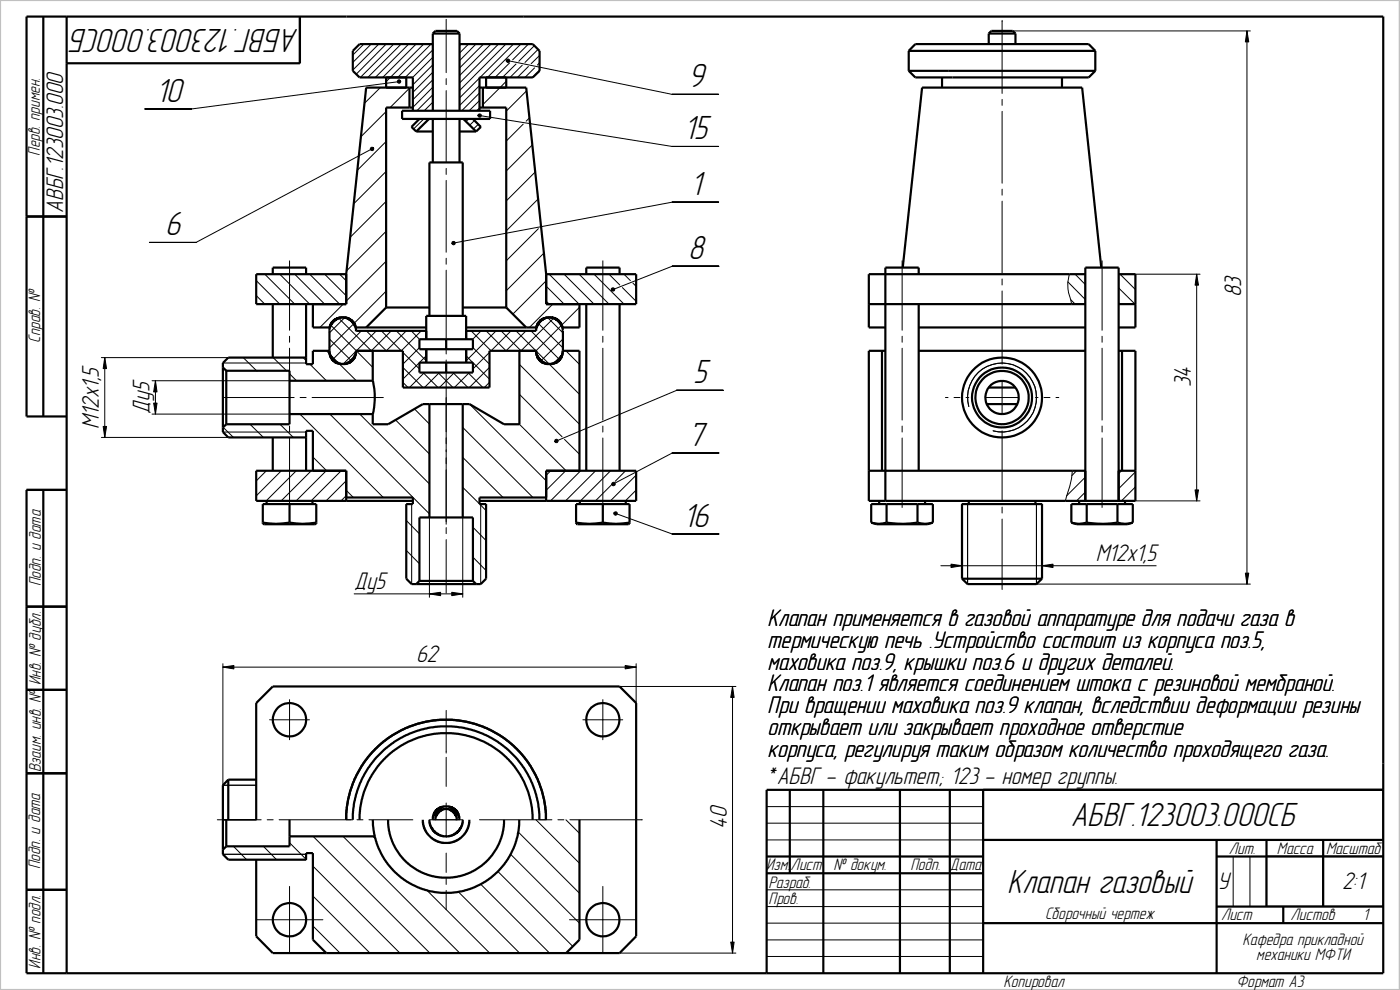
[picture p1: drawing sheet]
<svg xmlns="http://www.w3.org/2000/svg" width="297mm" height="210mm" viewBox="0 0 297 210" stroke-linecap="round" stroke-linejoin="round" font-family="sans-serif">
<g fill="none" stroke="#000" stroke-width=".21">
<path d="M77.2 9.4l-2.4 2.3M78.7 9.4l-3.9 3.9M80.3 9.4l-5.5 5.5M80.7 18.6l-3.4 3.3M81.9 9.4l-6.3 6.3M83.5 9.4l-7 7M84.7 17.3l-44.1 5.8h-9.8M85.1 9.4l-7.1 7M86.7 9.4l-7.1 7M86.9 18.7l-4.1 4.1M88.3 9.4l-7.1 7M89.9 9.4l-8 7.9"/>
<path d="M91.4 9.4l-7 7M91.8 13.8l-4.2 4.2M91.8 16.9l-4.2 4.3M91.8 18.5l-4.2 4.3M91.8 15.3l-4.2 4.3M91.8 12.1l-4.3 4.3M91.8 10.6l-5.8 5.8M91.8 9.4v14.1M94.7 4.1v11.3M94.7 16.7v1.2M94.7 19.2v15.3M97.5 9.4v14.1"/>
<path d="M97.8 9.4l-.3 .3M99.4 9.4l-1.9 1.9M101 9.4l-3.5 3.5M101.7 16.6l-4.2 4.2M101.7 19.7l-3.7 3.8M101.7 18.2l-4.2 4.2M102.6 9.4l-5.1 5M104.1 9.4l-6.6 6.6M105.7 9.4l-8.2 8.2M107.3 9.4l-9.8 9.8M107.4 17.2l-5 5M107.8 12.9l34.8 7.1h9.8"/>
<path d="M108.1 13.3l-3.1 3.1M108.9 9.4l-7 7M109.5 13.6l-2.9 2.8M110.5 9.4l-7.1 7M110.8 13.8l-2.6 2.6M111.7 19.3l-4.3 4.3M112.1 9.4l-3.3 3.3M112.1 14.1l-2.3 2.3M113.4 9.7l-3.3 3.3M113.4 14.4l-2 2M114.1 10.5l-2.7 2.8M114.5 14.9l-1.6 1.5"/>
<path d="M114.5 13.3l-.5 .5M114.5 11.8l-1.8 1.7M212.6 4.3v15.5M214.9 6.6h50.4M264.5 6.6v117.3M78.9 31.6l-37.3 19.8h-9.9M81.9 36.4l-6.8 6.8M81.9 30l-6.1 6.1M81.9 23.7l-5.3 5.3M89.9 25.2l-2.1 2.1M91.8 20.1l-3.4 3.4M91.8 23.3l-.2 .2"/>
<path d="M91.8 21.7l-1.8 1.8M94.7 35.7v1.3M94.7 38.3v15.2M99.4 25.2l-.6 .6M100.7 25.6l-1 .9M101.5 26.4l-1 .9M101.7 22.9l-.6 .6M101.7 21.3l-2.2 2.2M101.8 24.5l40.8 6.6h9.8M111 26.3l-3.6 3.6M112.3 25l-.7 .7M112.9 30.7l-5.5 5.6"/>
<path d="M113.5 36.5l-6.1 6.1M212.6 21.1v1.3M212.6 23.6v15.3M54.4 59.5l5 5M56.2 58.2l6.3 6.3M59.4 58.2l6.3 6.3M61.4 55.3v14.8M62.5 58.2l6.4 6.3M65.7 58.2l6.4 6.3M68.9 58.2l4.5 4.5M72.1 58.2l1.3 1.4M81.9 55.4l-8.5 8.5"/>
<path d="M81.9 49.1l-8.4 8.3M81.9 42.7l-7.6 7.6M94.7 54.8v1.2M94.7 57.3v15.3M114.2 42.2l-6.8 6.8M114.2 48.5l-6.8 6.8M115.4 53.7l-8 8M115.9 59.6l-7.1 7M116.5 58.2l6.4 6.3M119.7 58.2l6.3 6.3M122.9 58.2l6.3 6.3M126 58.2l6.4 6.3"/>
<path d="M127.9 55.3v14.8M129.2 58.2l2.3 2.3M132.4 58.2l1.3 1.3M152.4 42.9h-9.8l-46.4 8.7M152.5 56.5h-9.9l-12.6 4.9M191.4 55.3v14.8M212.6 40.1v1.3M212.6 42.7v15.2M212.6 59.2v1.3M226.6 59.8l3.7 3.7M226.9 58.2a8.3 8.3 0 0 0 .3 5.6l.1 .7M228.1 58.2l2.2 2.2"/>
<path d="M230.3 58.2v6.3M233.8 55.3v14.8M237.3 58.2v6.3M237.6 58.2l3.3 3.2M240.8 58.2l.1 .1M240.9 58.2h13.7M253.9 58.2v48.1M21.5 75.9h26.9M22.2 75.9v16.9M47.3 77.9l.8 .8M51.6 75.9l2.8 2.8M54.4 62.7l1.8 1.8"/>
<path d="M58 75.9l2.8 2.8M61.4 79.3l1.5 1.5M61.4 71.3v1.3M61.4 73.9v15.2M64.3 75.9l.6 .6M64.9 75.9v1.1h-17.6M65.7 77.3l3.6 3.5M66.5 64.5l-.1 .1M69.3 74.4l6.3 6.4M69.9 71.9l4.7 4.7M70.2 69l5.4 5.4M71.8 67.5l7 6.9 4.2-4.2"/>
<path d="M72.8 64.5l-4.9 5M73.1 67.4l-3.2 3.2M75.6 74.5l-2.8 2.8M75.6 74.4l3.5 3.5M76.7 70.2l-6.1 6.1M77.7 70.2l4.3 4.2 4.2-4.2M79.8 70.2l-4.2 4.2M80.9 70.2l4.2 4.2 4.3-4.2M81.9 61.8l-12 12M84.1 70.2l6.3 6.3M85.5 74.8l3.5 3.5M85.5 77.9l4.2 4.3"/>
<path d="M87.2 70.2l1.8 1.8M89 73.7l-3.5 3.6M89.7 79l3.2 3.2M90 79l-3.1 3.2M90.4 75.5l-4.9 4.9M92.9 79l3.2 3.2M93.2 79l-3.2 3.2M94.7 73.8v1.3M94.7 76.4v34.8M96.1 79l3.2 3.2M96.4 79l-3.2 3.2M98.9 75.5l1.4 1.4"/>
<path d="M99.3 79l3.1 3.2M99.6 79l-3.2 3.2M99.9 70.2l4.3 4.2 4.2-4.2M100.3 73.7l3.5 3.6M100.3 76.9l3.5 3.5M102.1 70.2l-1.8 1.8M103.1 70.2l4.3 4.2 4.2-4.2M103.8 74.8l-3.5 3.5M103.8 77.9l-4.2 4.3M105.2 70.2l-6.3 6.3M109.5 70.2l13.4 13.5M110.2 77.3l12.7 12.7"/>
<path d="M112.6 70.2l6.1 6.1M114.2 68.6l5.2 5.2M115.9 63.9l.6 .6M115.9 60.7l3.8 3.8M116.2 67.4l3.2 3.2M117.3 64.5l-5 5M117.5 67.5l-7 6.9-4.2-4.2M119.3 75.2l-2 2M119.4 71.9l-4.7 4.7M120.1 74.4l2.8 2.9M122.9 65.2l-9.2 9.2M127.9 71.3v1.3"/>
<path d="M127.9 73.9v15.2M132 61l3 2.9M134.3 60.1l.7 .6M191.4 71.3v1.3M191.4 73.9v15.2M212.6 61.7v15.6M227.2 63.6l.9 .9M233.8 71.3v1.3M233.8 73.9v15.2M237.3 61.1l3.5 3.4M237.3 64.3l.3 .2M21.5 92.8h26.9"/>
<path d="M32.3 80.8h29.1M32.3 87.8h29.1M33 80.8v7M47.3 84.3h15.1M47.3 91.7h17.6v1.1M47.3 90.6l2.2 2.2M53 90l2.9 2.8M56.5 99.9l-2.1 2.1M59.4 90l2.8 2.8M59.7 99.9l-5.3 5.3M61.4 90.4v1.3M61.4 92.9v14.8"/>
<path d="M62.9 99.9l-6.4 6.4M63.6 87.8l17.7 17.7M63.7 84.3h1.2M66 99.9l-6.4 6.4M66.2 84.3h15.1M66.4 96.9l2.9 3M69.2 99.9l-6.4 6.4M70 87.8l21.1 21.2M72.4 99.9l-6.4 6.4M76.3 87.8l14.8 14.9M83.9 89.1l7.2 7.2M85.5 81.1l1.1 1.1"/>
<path d="M87.9 86.7l3.2 3.3M98.2 90.7l14.9 14.8M98.2 97l8.5 8.5M99.7 85.8l16.2 16.2M103.8 81.1l-1.1 1.1M110.2 83.7l9.1 9M110.2 90l9.9 9.9M116.8 99.9l-.9 .9M119.8 93.2l3.1 3.2M120 99.9l-4.1 4.1M123.2 99.9l-6.4 6.4M126.4 99.9l-6.4 6.4"/>
<path d="M127.9 90.4v1.3M127.9 92.9v14.8M129.5 99.9l-6.4 6.4M132.7 99.9l-2.2 2.2M152.5 96.1h-9.9l-12.5 6.6M153.4 82.8h-9.8l-25.6 10.8M191.4 90.4v1.3M191.4 92.9v14.8M200.6 84.3h.5M202.4 84.3h1.3M204.9 84.3h.6M205.5 86.2a7.3 7.3 0 0 1 6.5-9.2 7.3 7.3 0 0 1 7.9 8 7.3 7.3 0 0 1-9.2 6.4"/>
<path d="M209 84.3h7.1M212.6 80.8v7M212.6 91.4v14.9M219.7 84.3h.5M221.5 84.3h1.3M224 84.3h.6M227.5 99.9a25.8 25.8 0 0 1-1.5 6.4M228.4 99.9l-1 1M233.8 90.4v1.3M233.8 92.9v14.8M237.9 99.9l-.6 .6M73.4 104l1.6 1.5"/>
<path d="M73.4 102l-4.2 4.3M73.4 105.2l-1.1 1.1M86.2 116.8l2.8 2.8M86.2 110.4l2.8 2.8M86.2 106.9h1.1v17M91.1 109.8v16.9M94.7 111.9v1.3M94.7 114.5v11.3M98.2 103.4l3.5 3.5M98.2 109.7l.1 .1M98.2 109.8v16.9M100.3 111.8l2.8 2.9"/>
<path d="M100.3 118.2l2.8 2.8M101.8 106.9l1.3 1.4M103.1 106.9h-1.1v17M130 102.5l-3.7 3.8M130.6 108.9l12 4.4h9.9M135 100.8l-5.5 5.5M135 104l-2.3 2.3M205.3 106.9v17M212.6 107.6v1.2M212.6 110.1v15M219.9 106.9v17M221.1 106.9h-17"/>
<path d="M230.3 104.4l-1.9 1.9M230.3 101.2l-4 4M240.9 103.3l-3 3M240.9 100.1l-3.6 3.6M240.9 106.3h13.7M75.1 126h23.1M199.6 120h45.7M219.9 123.9h45.4M47.3 140.8v25.8h7.1M47.3 141.5h87.7M57.2 152.7h8.5M61.4 148.4v8.5"/>
<path d="M94.7 150.7v9.1M123.7 152.7h8.4M127.9 148.4v8.5M131.4 145.6h24.7M135 140.8v8.3M155.4 145.6v56.6M46.1 173.9h9.3M49.5 179.5l2.8 2.9M55.9 179.5l2.8 2.9M56.7 173.9h1.3M59.2 173.9h15.6M61.4 178.8l3.5 3.5"/>
<path d="M66.4 177.4l24.8 24.8M72.8 177.4l24.7 24.8M75.7 173.9h1.3M78.3 173.9h9.3M79.1 177.4l.5 .5M91.1 173.9h7.1M94.7 160.7v6.1M94.7 170.3v7.1M101.7 173.9h15.4M110 176.5l12.9 13M113.7 173.9l9.2 9.2M118.4 173.9h1.2"/>
<path d="M120.1 173.9l2.8 2.9M120.9 173.9h15.4M162.6 171.1h46M162.6 174.6h46M162.6 178.2h130.8v-10.6h-84.9v10.6M208.6 178.2v17.6M258.1 178.2v17.6h-95.5M47.3 181.2h17.6v1.2M54.4 195.1h14.1M61.4 188v14.2M66.4 183.7l18.4 18.5M66.4 190.1l12.1 12.1"/>
<path d="M66.4 196.4l5.7 5.8M90.6 188.9l13.3 13.3M94.7 181v4.1M94.7 186.4v1.2M94.7 188.9v4.1M97.3 189.2l12.9 13M102 187.6l14.6 14.6M105.7 184.9l15.8 15.9M108.4 181.3l14.5 14.5M120.8 195.1h14.2M127.9 188v14.2M162.6 188.8h46"/>
<path d="M162.6 192.3h46M162.6 199.4h46M261.6 181.7v10.6M265.2 181.7v10.6M268.6 181.6h24.8v10.6h-24.8zM280.7 181.6v10.6M131.4 202.2h24.7M162.6 202.9h46"/>
</g>
<path d="M0 0h297v210h-297z" fill="none" stroke="#c0c0c0" stroke-width=".47"/>
<g fill="none" stroke="#000" stroke-width=".47">
<path d="M9.2 3.5v84.8M14.1 3.5v203M63.6 3.5v9.9h-49.5M81.9 16.4v2.2M86.2 16.4v2.2M86.9 18.6h.7M86.9 18.6h-9.2l-4.3 39.6M86.9 18.6v4.2M91.8 7.1l.6-.5h4.5l.6 .5M91.8 7.1v16.4M91.8 9.4h-15.5l-1.5 1.4v4.2l1.5 1.4h11.3v7.1M91.8 7.1h5.7"/>
<path d="M97.5 7.1v16.4M97.5 9.4h15.5l1.5 1.4v4.2l-1.5 1.4h-11.3v7.1M101.7 18.6h.7M102.4 18.6h9.2l4.3 39.6M102.4 18.6v4.2M103.1 16.4v2.2M107.4 16.4v2.2M192.8 15h39.6M192.8 10.8h39.6M192.8 15l1.4 1.4h36.8l1.4-1.4M192.8 10.8l1.4-1.4h36.8l1.4 1.4M192.8 10.8v4.2"/>
<path d="M199.9 16.4v2.2M209.8 7.1l.5-.5h4.5l.6 .5M209.8 7.1v2.3M209.8 7.1h5.6M215.4 7.1v2.3M225.3 16.4v2.2M232.4 10.8v4.2M85.3 23.5h18.7v1.7h-18.7zM86.9 22.8h.7M86.9 22.8h-5v42.4M88.3 27.9h3.5M89 25.2l-1.7 1.7 1 1"/>
<path d="M91 25.2l-2.7 2.7M91.8 25.2v9.3M97.5 25.2v9.3M97.5 27.9h3.5M98.3 25.2l2.7 2.7M100.3 25.2l1.7 1.7-1 1M101.7 22.8h.7M102.4 22.8h5v42.4M5.6 45.9h8.5M54.4 58.2h19v6.3h-19zM57.9 58.2v-1.4h7v1.4M115.9 58.2h19.1v6.3h-19.1z"/>
<path d="M124.4 58.2v-1.4h7v1.4M191.5 56.8l4.1-38.2h34l4 38.2M194.9 58.2v-1.4h-7.1v49.5M230.3 58.2h-46v11.3h3.5M237.3 58.2h3.6v11.3h-3.6M47.3 78l.7 .7M47.3 78v12.7M48 78.7v11.3M48 78.7h13.4v2.1M57.9 64.5v11.4M64.9 64.5v12.8h1.5v-2.9h3.5M64.9 75.9h-16.5l-1.1 1.1v1"/>
<path d="M66.4 64.5v5h3.6l.3-.8 .6-.8 .6-.3 1-.3 1.1 .1 .9 .5 .6 .8 .3 .8M69.9 74.4l.1 1 .5 .8 .7 .6 1 .4 1.3-.1 1-.5 .8-1 .2-1.2M75.5 69.5h2.2M77.7 69.5h12.7M79.1 74.4v6.4M81.9 65.2l-4.2 4.3M81.9 65.2h9.2M89 72h11.3v2.1h-11.3zM89 76.9h11.3v2.1h-11.3zM90.4 70.2h-14.8l-.3-1.2-.8-1-1-.6h-1.3l-1.3 .6-.6 .7-.3 .6-.1 5.1M90.4 72v-5h8.5v5M90.4 74.1v2.8"/>
<path d="M91.1 67v-32.5h7.1v32.5M94.7 72v2.1M94.7 76.9v2.1M98.2 65.2h9.2M98.9 69.5h12.7M98.9 70.2h14.8l.1-.9 .3-.6 .6-.7 .9-.5 .5-.1h1.3l.7 .3 .6 .6 .7 1.4v4.7h3.5v25.5M98.9 74.1v2.8M107.4 65.2l4.2 4.3M110.2 74.4v15.6h-3.3l-7.3-4.3h-1.4M119.3 69.4l-.3-.7-.7-.8-.9-.5-1-.1-1 .3-.6 .3-.7 .8-.3 .8h-2.2M119.4 74.4l-.1 1-.6 .8-.6 .6-1 .4-1.4-.1-1-.5-.7-1-.3-1.2h-9.9v7.8h-18.3v-7.8h-9.9M122.9 64.5v5h-3.6"/>
<path d="M124.4 64.5v35.4M131.4 64.5v35.4M184.3 64.5h46M187.1 74.4v25.5M187.8 74.4h-3.5v31.9h44.6M194.9 69.5h35.4M194.9 74.4h35.4M194.9 64.5v35.4M237.3 74.4h3.6v31.9h-2.2M237.3 64.5h3.6M238 74.4v25.5M14.1 88.3h-8.5v-84.8h287.9v203h-287.9v-102.6h8.5"/>
<path d="M47.3 90.7v1l1.1 1.1h16.5M48 90l-.7 .7M54.4 99.9h19v6.4h-19zM57.9 92.8v7.1M61.4 80.8v7M61.4 87.8h17.7M61.4 80.8h17.7M61.4 87.8v2.2h-13.4M64.9 99.9v-8.5h1.5v8.5M79.1 80.8a15 15 0 0 1 0 7M91.1 85.7h7.1M91.1 85.7v24.1"/>
<path d="M91.1 85.7h-1.4l-7.4 4.3h-3.2v-2.2M98.2 85.7v24.1M115.9 99.9h19.1v6.4h-19.1zM184.3 99.9h46M209.3 85.7h6.5M209.8 82.2h5.6M237.3 99.9h3.6M9.2 103.9v102.6M55.8 110.9a16 16 0 0 0 5.6 0M55.8 110.9v.2l.2 .1h9.3a2.67 2.67 0 0 0 1.8-.2v-.1M55.8 110.9v-4h11.3v4M56.6 106.3v.6"/>
<path d="M61.4 110.9a16 16 0 0 0 5.7 0M61.4 106.9v4M66.3 106.3v.6M73.4 105.5h14.2v1.4h-1.4v15.9l1.1 1.1h1M73.4 106.3h14.2M91.1 109.8h7.1M91.1 109.8h-2.1v13.4M98.2 109.8h2.1v13.4M101.7 106.3h14.2M115.9 105.5h-14.2v1.4h1.4v15.9l-1.1 1.1h-1M122.2 110.9v.2l.3 .1h9.2a2.67 2.67 0 0 0 1.9-.2v-.1M122.2 110.9a16 16 0 0 0 5.7 0"/>
<path d="M122.2 110.9v-4h11.4v4M123 106.3v.6M127.9 110.9a16 16 0 0 0 5.7 0M127.9 106.9v4M132.8 106.3v.6M184.8 110.9a5.4 5.4 0 0 0 3.3 0M184.8 110.9l1.2 .3h10.8l1.1-.3M184.8 110.9v-4h13.1v4M186.5 106.3v.6M188.1 110.9l.7 .1a20 20 0 0 0 5.8-.1M188.1 106.9v4M194.6 110.9a5.4 5.4 0 0 0 3.3 0"/>
<path d="M194.6 106.9v4M196.3 106.3v.6M205.5 106.3v.6M219.7 106.3v.6M227.3 110.9l1.1 .3h10.8l1.1-.3M227.3 110.9a5.4 5.4 0 0 0 3.2 0M227.3 110.9v-4h13v4M228.9 106.3v.6M228.9 106.3h9.8M230.3 106.3v-49.5h7v49.5M230.5 110.9l.8 .1a20 20 0 0 0 5.8-.1M230.5 106.9v4"/>
<path d="M237.1 110.9a5.4 5.4 0 0 0 3.2 0M237.1 106.9v4M238.7 106.3v.6M5.6 128.7h8.5M88.3 123.9h12.7M89 123.2l-.7 .7M89 123.2h11.3M100.3 123.2l.7 .7M204.1 122.8v-15.9h17v15.9M204.1 122.8l1.2 1.1h14.6l1.2-1.1M204.1 122.8h17M5.6 146.3h8.5"/>
<path d="M5.6 164h8.5M48 173.9v5.6M48 179.5l-.7 .8M48.4 165.4l-1.1 1.2v13.7M48.4 165.4h6M48.4 165.4v8.5M54.4 173.9v-24.8l3.5-3.5h73.5l3.6 3.5v49.5l-3.6 3.6h-73.5l-3.5-3.6v-16.2M61.4 173.9v3.5M61.4 177.4v2.1h-13.4M73.4 173.9l.1-1.8 .4-2.6 1-3.5 1.8-3.5 2.2-2.9 1.5-1.4 1.8-1.5 3.8-2.2 4.3-1.4 3-.4 3.9 .1 3.3 .7 2 .7 3.5 1.8 2.9 2.2 1.5 1.4 1.4 1.9 2.2 3.8 1.4 4.2 .4 2.6v1.8M74.8 173.9l.1-1.7 .3-2.2 1.1-3.7 1.8-3.4 1.7-2.2 1.7-1.7 1.5-1.2 3.1-1.8 3.3-1.2 1.8-.5 2.2-.2 3.4 .1 3.8 .8 3.6 1.5 1.5 .9 2.1 1.6 1.7 1.7 1.2 1.6 1.9 3.1 .9 2.5 .6 2.1 .3 2.2v1.7M76.3 173.9l.1-2.5 .8-3.3 .9-2.3 .8-1.4 1.2-1.8 1.2-1.4 2-1.8 3.3-2 2.3-1 1.5-.4 3.1-.5 3.6 .2 3.3 .7 2.3 1 1.4 .7 1.9 1.3 1.3 1.2 1.8 2 2.1 3.2 .9 2.3 .4 1.5 .4 1.8 .1 2.5"/>
<path d="M79.1 173.9l.4 3.5h-18.1M82.3 173.9l.2 2.2 .7 2.4 .7 1.5 1.7 2.3 1.4 1.3 2.4 1.4 2.4 .9 1.9 .3 2.3-.1 2.6-.6 2.1-.9 2.3-1.7 1.4-1.4 1-1.5 .7-1.5 .7-2.4 .1-2.2M89.7 173.9l.3 1.8 .8 1.3 1.5 1.3 1.7 .5 1.9-.1 .9-.3 .9-.6 .8-.8 .6-.9 .4-1.3 .1-.9M91.1 173.9l.3 1.4 .8 1.1 1 .8 1.5 .3 1.4-.3 1.3-1 .6-1.1 .2-1.2M91.8 173.9l.1-1 .6-.9 .6-.5 1-.4 1.4 .1 1 .5 .7 1 .3 1.2M92.4 173.9l.1-.9 .4-.7 .6-.4 .7-.3 1 .1 1 .5 .6 .8 .1 .9M110.2 173.9l-.3 3.2-.7 2.2-1.4 2.9-1.5 2-2.2 2.1-2.1 1.3-2.3 1-2.8 .7-3.4 .1-2.7-.4-2.1-.7-3-1.7-2.2-1.9-1.6-1.9-1.6-3-.8-2.4M122.9 173.9v25.4l-2.8 2.9M167.6 167.6v17.7M174.7 167.6v38.9M190.9 167.6v38.9M201.5 167.6v38.9"/>
<path d="M208.6 167.6v38.9M208.6 178.2h84.9M258.1 178.2v28.3M268.7 178.2v14.1M280.7 178.2v14.1M293.5 167.6h-130.9v38.9M5.6 188.8h8.5M47.3 180.3v.9l1.1 1.2h16.5v-1.4h1.5v18.3l2.8 2.9M162.6 181.7h46M162.6 185.3h46M208.6 195.8h84.9M258.1 181.7h35.4"/>
<path d="M258.1 192.3h35.4M272.2 192.3v3.5"/>
<circle cx="212.6" cy="84.3" r="3.5"/>
<circle cx="212.6" cy="84.3" r="8.5"/>
<circle cx="212.6" cy="84.3" r="6.3"/>
<circle cx="212.6" cy="84.3" r="5.7"/>
<circle cx="61.4" cy="152.7" r="3.6"/>
<circle cx="127.9" cy="152.7" r="3.5"/>
<circle cx="61.4" cy="195.1" r="3.5"/>
<circle cx="127.9" cy="195.1" r="3.5"/>
</g>
<g fill="#000" stroke="#000" stroke-width=".21">
<path d="M264.5 6.6l.4 2.3h-.7zM253.9 58.2l.4 2.3h-.8zM22.2 75.9l.4 2.3h-.7zM21.9 90.5h.7l-.4 2.3zM33 80.8l.3 2.3h-.7zM32.6 85.5h.7l-.3 2.3zM253.5 103.9h.8l-.4 2.4zM91.1 126l2.4-.4v.8zM95.8 125.6l2.4 .4-2.4 .4zM201.8 119.7l2.3 .3-2.3 .4zM221.1 120l2.3-.3v.7zM264.2 121.6h.7l-.4 2.3z"/>
<path d="M47.3 141.5l2.3-.3v.7zM132.6 141.2l2.4 .3-2.4 .4zM155.4 145.6l.3 2.4h-.7zM155 199.9h.7l-.3 2.3z"/>
<path d="M84.5 17l.3-.1 .2 .2v.2h-.3h.3a.37 .37 0 0 1-.5 .3 .37 .37 0 0 1 0-.6z" fill-rule="evenodd"/>
<path d="M107.6 12.6a.37 .37 0 0 1 .5 .2 .37 .37 0 0 1-.3 .5 .37 .37 0 0 1-.4-.5l.4 .1-.4-.1z" fill-rule="evenodd"/>
<path d="M78.7 31.4l.3-.2 .2 .2-.3 .2 .3-.2a.36 .36 0 0 1-.3 .6 .36 .36 0 0 1-.2-.6z" fill-rule="evenodd"/>
<path d="M101.5 24.3a.36 .36 0 0 1 .6 .1 .36 .36 0 0 1-.3 .5 .36 .36 0 0 1-.4-.4h.4h-.4z" fill-rule="evenodd"/>
<path d="M96 51.3a.35 .35 0 0 1 .5 .1 .35 .35 0 0 1-.1 .5 .35 .35 0 0 1-.5-.3h.3h-.3z" fill-rule="evenodd"/>
<path d="M129.8 61.1a.36 .36 0 0 1 .5 .1 .36 .36 0 0 1-.1 .5 .36 .36 0 0 1-.5-.1l.3-.2-.3 .2z" fill-rule="evenodd"/>
<path d="M117.8 93.3a.36 .36 0 0 1 .5 0 .36 .36 0 0 1 0 .5 .36 .36 0 0 1-.6-.1l.3-.1-.3 .1z" fill-rule="evenodd"/>
<path d="M129.9 102.4a.36 .36 0 0 1 .5 0 .36 .36 0 0 1 0 .6 .36 .36 0 0 1-.6-.2l.3-.1-.3 .1z" fill-rule="evenodd"/>
<path d="M130.3 108.7a.36 .36 0 0 1 .6 .1 .36 .36 0 0 1-.3 .5 .36 .36 0 0 1-.3-.5l.3 .1-.3-.1z" fill-rule="evenodd"/>
</g>
<g font-size="7.2">
<text x="63.4" y="6.2" transform="rotate(-180 63.4 6.2)">АБВГ.123003.000СБ</text>
<text x="33.1" y="21.5">10</text>
<text x="146" y="18.5">9</text>
<text x="145.1" y="29.5">15</text>
<text x="146.5" y="41.3">1</text>
<text x="35.1" y="49.9">6</text>
<text x="146" y="54.9">8</text>
<text x="147.1" y="81.2">5</text>
<text x="146" y="94.5">7</text>
<text x="144.9" y="111.7">16</text>
<text x="227.2" y="175.3">АБВГ.123003.000СБ</text>
<text x="213.7" y="189.4">Клапан газовый</text>
</g>
<g font-size="5.1">
<text x="13.4" y="45.2" transform="rotate(-90 13.4 45.2)">АВБГ.123003.000</text>
<text x="263.3" y="63" transform="rotate(-90 263.3 63)">83</text>
<text x="252.6" y="82.2" transform="rotate(-90 252.6 82.2)">34</text>
<text x="31.7" y="87.8" transform="rotate(-90 31.7 87.8)">Ду5</text>
<text x="21" y="90.9" transform="rotate(-90 21 90.9)">М12x1,5</text>
<text x="232.5" y="118.9">М12x1,5</text>
<text x="75.1" y="124.9">Ду5</text>
<text x="162.9" y="132.7">Клапан применяется в газовой аппаратуре для подачи газа в</text>
<text x="162.9" y="137.4">термическую печь .Устройство состоит из корпуса поз.5,</text>
<text x="88.3" y="140.4">62</text>
<text x="162.9" y="142">маховика поз.9, крышки поз.6 и других деталей.</text>
<text x="162.9" y="146.7">Клапан поз.1 является соединением штока с резиновой мембраной.</text>
<text x="162.9" y="151.3">При вращении маховика поз.9 клапан, вследствии деформации резины</text>
<text x="162.9" y="156">открывает или закрывает проходное отверстие</text>
<text x="162.9" y="160.7">корпуса, регулируя таким образом количество проходящего газа.</text>
<text x="162.6" y="166.4">*АБВГ - факультет; 123 - номер группы.</text>
<text x="154.2" y="175.8" transform="rotate(-90 154.2 175.8)">40</text>
<text x="258.3" y="188.6">У</text>
<text x="284.8" y="188.7">2:1</text>
</g>
<g font-size="3.6">
<text x="8.4" y="33.1" transform="rotate(-90 8.4 33.1)">Перв. примен.</text>
<text x="8.5" y="72.7" transform="rotate(-90 8.5 72.7)">Справ. №</text>
<text x="8.6" y="124.3" transform="rotate(-90 8.6 124.3)">Подп. и дата</text>
<text x="8.6" y="163.8" transform="rotate(-90 8.6 163.8)">Взаим. инв. № Инв. № дубл.</text>
<text x="8.6" y="184.4" transform="rotate(-90 8.6 184.4)">Подп. и дата</text>
<text x="162.6" y="184.7">Изм.Лист № докум.</text>
<text x="193.2" y="184.7">Подп. Дата</text>
<text x="260.7" y="181.1">Лит.</text>
<text x="270.9" y="181.1">Масса</text>
<text x="281.4" y="181.1">Масштаб</text>
<text x="163" y="188.4">Разраб.</text>
<text x="163.1" y="191.9">Пров.</text>
<text x="221.7" y="194.9">Сборочный чертеж</text>
<text x="259" y="195.1">Лист</text>
<text x="273.8" y="195.1">Листов</text>
<text x="289.1" y="195.1">1</text>
<text x="263.6" y="200.5">Кафедра прикладной</text>
<text x="266.5" y="203.8">механики МФТИ</text>
<text x="8.6" y="205.5" transform="rotate(-90 8.6 205.5)">Инв. № подл.</text>
<text x="212.9" y="209.5">Копировал</text>
<text x="262.3" y="209.5">Формат А3</text>
</g>
</svg>
